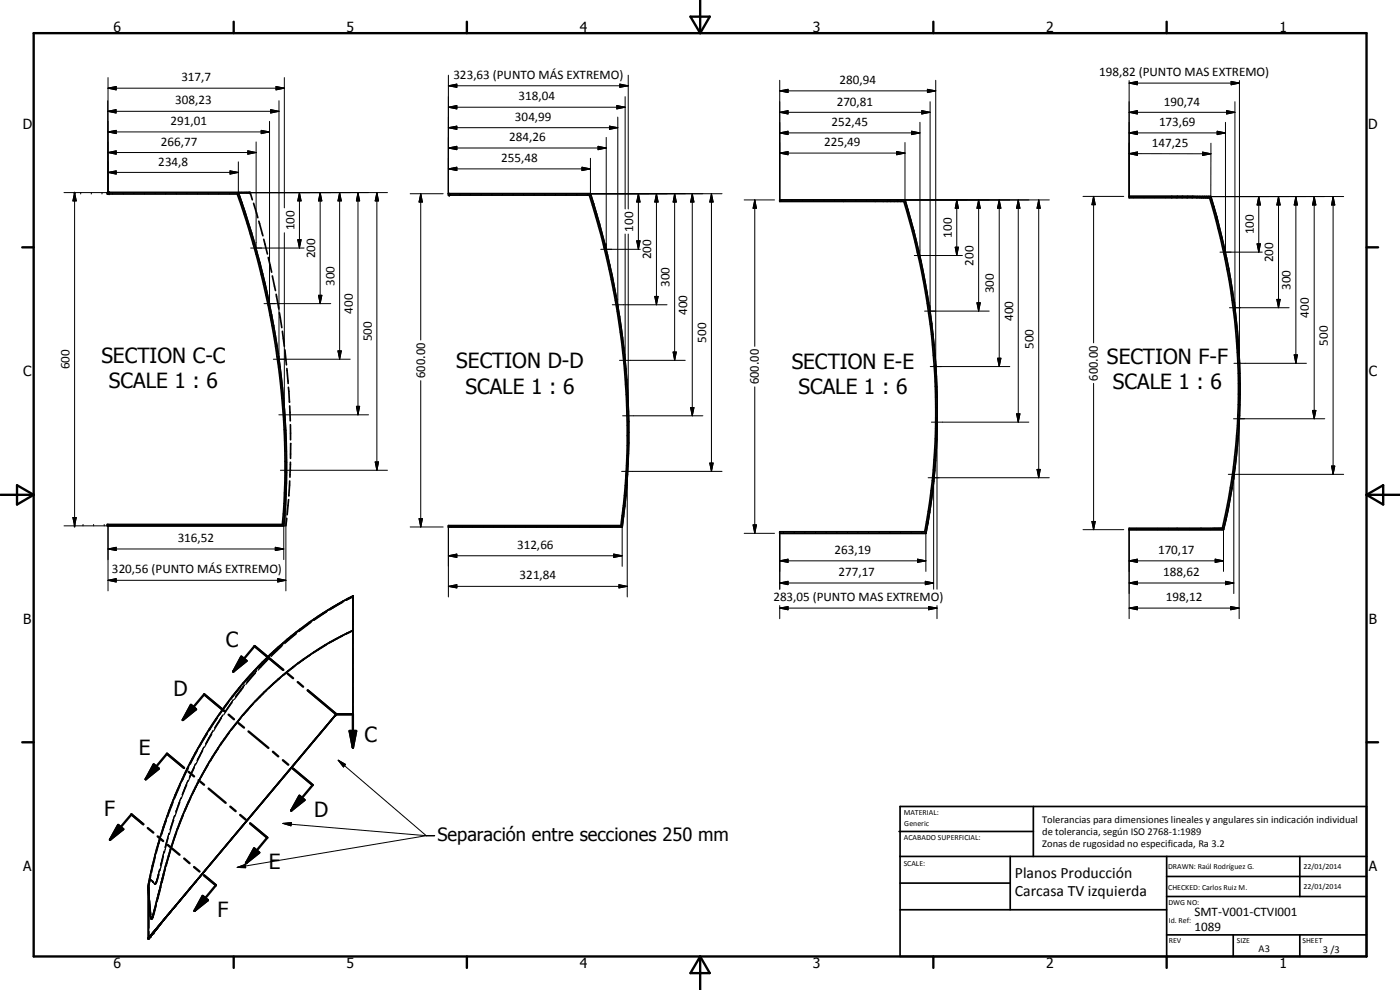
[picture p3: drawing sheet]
<svg xmlns="http://www.w3.org/2000/svg" width="420mm" height="297mm" viewBox="0 0 420 297" stroke-linecap="round" stroke-linejoin="round" font-family="sans-serif">
<g fill="none" stroke="#000" stroke-width=".51">
<path d="M22.4 57.8v.4M32.1 57.8v.4M32.7 57.8v.4M71.5 57.8a248.6 248.6 0 0 1 14.3 90.4l-.6 9.6h-52.9v-.4h52.4a237 237 0 0 0-9.6-87.3l-3.9-11.9h-38.9v-.4h42.8l.6 2.1M134.6 58.1h42.6a228.4 228.4 0 0 1 9.5 100h-52.1v-.4h51.7a225.9 225.9 0 0 0-9.4-99.2h-42.3zM134.8 58.1v.4M234 60h37.6a208.9 208.9 0 0 1 6.3 100h-43.9v-.4h43.5a209.3 209.3 0 0 0-6.2-99.1h-37.3zM338.9 58.9l24.5 .1a190.3 190.3 0 0 1 3.8 99.9h-28.3v-.4h27.9a190.5 190.5 0 0 0-3.8-99.1h-24.1zM76.1 61l1.3 4.3M77.7 66.4l1.2 4.3M79.2 71.8l1.1 4.4M80.5 77.3l1 4.4"/>
<path d="M81.7 82.8l1 4.4M82.9 88.3l.8 4.4M83.9 93.9l.7 4.4M84.7 99.4l.6 4.5M85.5 105l.5 4.5M86.1 110.6l.4 4.5M86.6 116.2l.3 4.5M86.9 121.8l.2 4.5M87.2 138.7l-.2 4.5M87.2 127.4v4.6M87.2 133.1v4.4M22.4 157.4v.4"/>
<path d="M32.1 157.4v.4M86.1 155.5l-.3 2.3M86.6 149.9l-.4 4.5M86.9 144.3l-.2 4.5M105.9 189.1a102.5 102.5 0 0 0-50.2 53.6 185.2 185.2 0 0 0-8.7 27.6l-1.2 4.9a.28 .28 0 0 1-.2 .4 .28 .28 0 0 1-.3-.1l-.8-8.2M98.2 217.6l-4.1 4.8M100.1 215.3l-.8 1M100.4 214.8l-6.3 7.6M100.5 214.8l-26.4 31.4M100.7 214.6l-.1 .1M100.9 214.4l5-.1v-35.4a114 114 0 0 0-51.9 56.3 138.6 138.6 0 0 0-9.5 30.5v15.8M100.9 214.4l-.4 .4"/>
<path d="M100.9 214.3l-.5 .5M94.1 222.4l-40.1 47.8M269.8 249.5h40.3M270.1 242h140v45h-140zM270.1 257h140M303.2 257v16M310.1 242v15M350.1 257v30M390.1 257v12M46 279.9l-.1 .2M46.1 279.7l-.5 .5M46.1 279.6l-.5 .6"/>
<path d="M46.3 279.7l-.1 .1M46.3 279.7h.1M46.7 279.1l-.7 .9M46.7 279.1l-.4 .6M47.7 278l-1 1.1M48.2 277.1l-1.8 2.1M48.2 277.1l-2.1 2.6M48.8 276.3l-.6 .8M48.8 276.4l-.6 .7M49.3 275.7l-2.6 3.4M49.3 275.8l-.5 .6M49.5 275.5l-.3 .5"/>
<path d="M49.9 275.2l-.2 .2M49.9 275.2l-.6 .5M50.1 274.9l-.2 .3M50.1 274.9l-.8 .9M50.2 274.7l-.1 .2M50.5 274.4l-.6 .7M51.1 273.7l-.8 1M51.3 273.5l-.6 .7M51.3 273.4l-1.3 1.5M52.2 272.4l-2.1 2.5M52.2 272.4l-.9 1.1M53.4 271l-2.2 2.5"/>
<path d="M53.4 271l-1.9 2.2M54 270.2l-1.8 2.2M54 270.2l-.6 .8M58.2 265.2l-5.5 6.7M58.2 265.1l-4.2 5.1M59.1 264.1l-.9 1M59.6 263.5l-.5 .6M61 261.8l-1.4 1.7M61.5 261.2l-1.9 2.3M270.1 265h33.1M270.1 273h80M350.1 269h60"/>
<path d="M350.1 263h60M44.6 281.4l-.1 .1M44.8 281.4v.1M44.8 281.1l-.1 .3M44.8 281.1l-.3 .4M44.8 281.4l-.3 .1M44.9 281.3l-.1 .1M44.9 281.1h-.1M45 281.1l-.1 .3M45.1 280.8h.1M45.1 281.1h.1M45.1 280.8l-.2 .3"/>
<path d="M45.3 280.9l-.4 .4M45.5 280.6l-.2 .3M45.6 280.2l-.4 .5M45.6 280.5l-.3 .4M45.6 280.2l-.5 .6M45.8 280.2l-.2 .3M46 280l-.4 .5M46 280h.1M350.1 280.5h60M370.1 280.5v6.5M390.1 280.5v6.5"/>
</g>
<g fill="#000">
<circle cx="22.4" cy="57.8" r=".25"/>
<circle cx="32.4" cy="57.8" r=".25"/>
<circle cx="32.5" cy="57.8" r=".25"/>
<circle cx="32.7" cy="57.8" r=".25"/>
<circle cx="32.7" cy="57.9" r=".25"/>
<circle cx="32.7" cy="58" r=".25"/>
<circle cx="75.1" cy="57.8" r=".25"/>
<circle cx="134.8" cy="58.1" r=".25"/>
<circle cx="134.8" cy="58.2" r=".25"/>
<circle cx="134.8" cy="58.4" r=".25"/>
<circle cx="134.8" cy="58.5" r=".25"/>
<circle cx="134.8" cy="58.3" r=".25"/>
<circle cx="22.4" cy="157.8" r=".25"/>
<circle cx="105.9" cy="178.9" r=".18"/>
<circle cx="105.9" cy="178.9" r=".25"/>
<circle cx="100.7" cy="214.6" r=".25"/>
<circle cx="100.7" cy="214.5" r=".18"/>
<circle cx="50" cy="259.5" r=".18"/>
<circle cx="45.5" cy="261.5" r=".18"/>
<circle cx="45.5" cy="275.6" r=".18"/>
<circle cx="46.1" cy="279.9" r=".25"/>
<circle cx="44.5" cy="281.5" r=".25"/>
<circle cx="44.7" cy="281.5" r=".25"/>
<circle cx="45.2" cy="280.8" r=".25"/>
<circle cx="45.2" cy="281" r=".25"/>
<circle cx="45.2" cy="280.9" r=".25"/>
</g>
<g fill="none" stroke="#000" stroke-width=".35">
<path d="M105.9 178.9l-2 1M105.9 179.3v2.4M80 197.8l-3.3 3.3M80.5 197.8l-3 3.3M80.8 197.2l-3 3.3M84.1 193.9l-3.3 3.1M84.6 193.9l-3.2 3.1M84.9 193.4l-3.3 3.1M87.5 191.1l-2.5 2M88.5 199.9l-3.5 2.8M88.9 190.2l-3.4 2.9M89.1 189.8l-3.4 2.9"/>
<path d="M90.7 188.6l-1.2 .9M93.2 196.6l-3.7 2.6M93.2 186.8l-1.7 1.2M93.4 186.7l-3.6 2.8M93.5 186.4l-3.3 2.6M97.9 193.5l-3.8 2.4M97.9 183.6l-3.8 2.5M98.1 183.6l-3.8 2.5M98.2 183.3l-3.8 2.5M102.9 190.8l-4 2.2M102.9 180.7l-4 2.3M102.9 180.7l-3.9 2.3"/>
<path d="M102.9 180.5l-3.8 2.2M103.9 180.1l2-1-2 1M105.9 189.3l-2 1M105.9 182.8v4.7M105.9 188.6v4.7M105.9 194.5v4.6M63.9 219.3l-2.2 3.9M65.3 215.4l-2.5 3.8M66.5 215.4l-2.3 3.9M66.8 214.6l-2.3 3.8M68.7 210.7l-2.8 3.7M68.8 219.9l-2.6 3.7"/>
<path d="M69.7 210.8l-2.6 3.7M70 210l-2.5 3.7M72.2 206.2l-2.9 3.6M72.3 215.5l-2.8 3.5M73.1 206.2l-2.8 3.6M73.4 205.6l-2.8 3.5M76 201.9l-3.1 3.5M76 211.2l-2.9 3.4M76.7 201.9l-2.9 3.5M77 201.3l-2.9 3.4M80 207.2l-3.2 3.2M84.1 203.4l-3.3 3"/>
<path d="M98.5 217.2l-2.8 3.4M102.6 214.3h-1.7l-1.7 2.1M105.9 200.3v4.7M105.9 206.2v4.6M105.9 212v2.3h-2.2M54.2 235.4l-1.8 4.2M54.3 239.4l-1.5 4.2M56.1 235.5l-1.7 4.1M56.4 234.3l-1.7 4.1M56.6 230.3l-1.9 4.1M57.2 229.2h.1M57.3 239.3l-1.8 4.2"/>
<path d="M58.4 230.3l-1.9 4.1M58.7 229.2l-1.9 4.1M59.3 225.2l-2.1 4M59.8 234.3l-2 4M60.9 225.2l-2.1 4.1M61.2 224.2l-2 4M62.2 220.2l-2.4 4M62.6 229.4l-2.2 3.9M63.6 220.3l-2.2 3.9M65.6 224.5l-2.4 3.9M80.8 238.3l-2.8 3.3M84.3 234.1l-2.8 3.3"/>
<path d="M87.8 229.9l-2.8 3.3M91.4 225.6l-2.9 3.4M94.9 221.4l-2.8 3.4M46.6 257l-1.1 4.5M48.2 251.5l-1.3 4.4M49.1 256.9l-1.1 4.4M49.3 255.4l-1.1 4.3M50 246.1l-1.5 4.3M50.4 244.9v.1M50.5 251.5l-1.2 4.3M50.7 250l-1.1 4.3M51.3 255.1l-1.3 4.4"/>
<path d="M52 240.7l-1.6 4.2M52.1 246l-1.3 4.4M52.4 244.7l-1.4 4.3M53 249.8l-1.4 4.2M54 240.7l-1.5 4.3M55.1 244.5l-1.7 4.2M63.1 259.3l-2.8 3.4M66.7 255.1l-2.9 3.4M70.2 250.9l-2.8 3.4M73.7 246.7l-2.8 3.4M77.2 242.5l-2.7 3.4M44.7 266.9l.2 2"/>
<path d="M44.7 269.4v4M44.7 274.4v4.1M44.7 279.5v2M44.9 270l.4 4.5M45 264.4h.1M45 264.4l-.2 .9-.1 3.1M45.3 262.6l-.4 2.3M45.9 264.8a.66 .66 0 0 0-.3-.6 .66 .66 0 0 0-.7 0l-.2 .6M46.6 265v.1M46.9 271.5l-.9 3.6-.2 .5h-.3M47.7 262.4l-.6 2.3a.45 .45 0 0 1-.3 .5 .45 .45 0 0 1-.5-.2l-.5-.7M47.9 260.8l-1.3 4.2"/>
<path d="M48.3 266.1l-1.1 4.3M48.4 277l-.7 1M49.7 260.6l-1.1 4.4M49.9 275.1l-.8 1M59.6 263.6l-1.4 1.6"/>
</g>
<g fill="none" stroke="#000" stroke-width=".71">
<path d="M10.1 9.9h400v277.1h-400zM70.1 6.5v3.4M140.1 6.5v3.4M207.2 5h5.8l-2.9 4.9zM210.1 0v9.9M280.1 6.5v3.4M350.1 6.5v3.4M6.7 74.2h3.4M410.1 74.2h3.5M.1 148.5h10M5.1 145.6l5 2.9-5 2.9zM410.1 148.5h10"/>
<path d="M410.1 148.5l5-2.9v5.8zM72.4 197l1.6 1.3-4 3.2zM57.3 211.5l1.5 1.3-3.9 3.2zM67.2 213.3l-5.9-5-6.4 7.7M68.6 214.4l1.6 1.4M71.6 217l1.6 1.3M74.6 219.5l5.9 4.9M85 201l-8.6-7.2-6.4 7.7M86.3 202.1l1.7 1.4M89.4 204.6l1.6 1.4M92.4 207.1l8.5 7.2h5v10M104.9 219.3h2l-1 5z"/>
<path d="M6.7 222.7h3.4M46.1 229.4l1.6 1.2-4 3.2zM55.2 230.4l-5.1-4.3-6.4 7.7M56.6 231.6l1.6 1.4M59.6 234.1l1.6 1.4M62.6 236.6l5.1 4.3M81.9 225.6l1.6 1.3M84.9 228.1l1.6 1.3M87.9 230.6l5.9 4.9-6.4 7.7M89.9 238.8l1.5 1.2-4 3.2zM410.1 222.7h3.5M35.5 247.5l1.5 1.3-4 3.2z"/>
<path d="M43 247.3l-3.6-3-6.4 7.7M44.4 248.5l1.6 1.3M47.3 251l1.7 1.3M50.3 253.5l3.6 3M55.3 257.6l1.6 1.4M69.1 242l1.6 1.4M72.1 244.5l1.6 1.4M75.1 247.1l5.1 4.2-6.4 7.7M76.3 254.6l1.5 1.2-4 3.2zM58.2 260.1l1.7 1.4M60.8 268.8l1.6 1.3-4 3.2zM61.2 262.6l3.6 3-6.4 7.7"/>
<path d="M70.1 287v3.4M140.1 287v3.4M210.1 287v10M210.1 287l2.9 5h-5.8zM280.1 287v3.4M350.1 287v3.4"/>
</g>
<g fill="none" stroke="#000" stroke-width=".3">
<path d="M32.3 33.4l2.5-.5v1zM32.3 33.4h51.4M32.3 30.2v27.6M32.4 26.5l2.5-.5v1zM32.4 39.6l2.5-.5v1zM32.4 26.5h52.9M32.4 23.3v34.5M32.4 39.6h48.5M78.4 39.1l2.5 .5-2.5 .5zM80.9 36.4v56.4M81.2 32.9l2.5 .5-2.5 .5zM82.8 26l2.5 .5-2.5 .5z"/>
<path d="M83.7 30.2v79.2M85.3 23.3v39.1M134.6 25.7l2.5-.5v1zM134.6 32.2l2.5-.5v1zM134.6 38.3l2.5-.5v1zM134.6 25.7h53.9M134.6 22.6v35.5M134.6 32.2h53M134.6 38.3h50.8M182.9 37.8l2.5 .5-2.5 .5zM185.1 31.7l2.5 .5-2.5 .5zM185.4 35.1v58"/>
<path d="M186 25.2l2.5 .5-2.5 .5zM187.6 29v33.7M188.5 22.6v40.1M234 27.3l2.5-.5v1zM234 33.7l2.5-.5v1zM234 39.9l2.5-.5v1zM234 24.1v35.9M234 27.3h46.8M234 33.7h45.1M234 39.9h42.1M273.6 39.4l2.5 .5-2.5 .5zM276.1 36.7v41.7"/>
<path d="M276.6 33.2l2.5 .5-2.5 .5zM278.3 26.8l2.5 .5-2.5 .5zM279.1 30.5v64.5M280.8 24.1v87.6M338.9 24.9l2.4-.5v1zM338.9 33.7l2.4-.5v1zM338.9 39.9l2.4-.5v1zM338.9 33.7h31.7M338.9 39.9h28.9M338.9 24.9h33.1M338.9 24.2v34.7M365.3 39.4l2.5 .5-2.5 .5z"/>
<path d="M367.8 36.7v40.6M368.1 33.2l2.5 .5-2.5 .5zM369.5 24.4l2.5 .5-2.5 .5zM370.6 30.5v63.5M372 24.2v86.5M19.2 57.8h13.1M22.4 57.8l.5 2.5h-1zM22.4 57.8v100M24.2 57.8v.4M27.5 57.8l-.1 .4M30.6 57.8v.4M32.4 57.8l-.1 .4"/>
<path d="M32.4 45.8l2.5-.5v1zM32.4 51.7l2.5-.4v.9zM32.4 45.8h44.5M32.4 51.7h39.1M33.8 57.8v.4M37 57.8v.4M40.2 57.8v.4M43.4 57.8l-.1 .4M46.6 57.8l-.1 .4M49.7 57.8v.4M52.9 57.8v.4M56.1 57.8v.4"/>
<path d="M59.3 57.8v.4M62.5 57.8v.4M65.7 57.8l-.1 .4M68.9 57.8v.4M69 51.3l2.5 .4-2.5 .5zM71.5 48.6v9.2h44.8M72 59l-.1 1.1M74.4 45.3l2.5 .5-2.5 .5zM76.9 42.6v33.5M89.9 57.8l.5 2.5h-1zM89.9 57.8v16.6M96.1 57.8l.5 2.5h-1z"/>
<path d="M96.1 57.8v33.3M101.9 57.8l.5 2.5h-1zM101.9 57.8v50M107.4 57.8l.5 2.5h-.9zM107.4 57.8v66.7M113.1 57.8l.5 2.5h-1zM113.1 57.8v83.3M123.1 58.1h9.9M126.3 58.1l.5 2.5h-1zM126.3 58.1v43.9M134.6 44.4l2.5-.5v1zM134.6 50.7l2.5-.5v1z"/>
<path d="M134.6 44.4h47.3M134.6 50.7h42.6M134.9 58.1l-.1 .4M138 58.1v.4M141.3 58.1l-.1 .4M144.4 58.1v.4M147.6 58.1v.4M150.8 58.1v.4M154 58.1v.4M157.2 58.1l-.1 .4M160.3 58.1v.4M163.5 58.1v.4"/>
<path d="M166.7 58.1v.4M169.9 58.1v.4M173.1 58.1l-.1 .4M174.7 50.2l2.5 .5-2.5 .5zM176.3 58.1v.4M177.2 47.5v10.6h39.5M179.5 43.9l2.4 .5-2.4 .5zM181.9 41.2v35.3M191.6 58.1l.5 2.5h-1zM191.6 58.1v16.7M197 58.1l.5 2.5h-1zM197 58.1v33.3"/>
<path d="M202.5 58.1l.5 2.5h-1zM202.5 58.1v50M207.8 58.1l.5 2.5h-1zM207.8 58.1v66.7M213.5 58.1l.5 2.5h-1zM213.5 58.1v83.3M223.3 60h9.1M226.5 60l.5 2.5h-1zM226.5 60v43.9M234 45.9l2.5-.4v.9zM234 45.9h37.6M234.5 60v.5"/>
<path d="M237.7 60v.5M240.9 60v.5M244.1 60l-.1 .5M247.3 60v.5M250.5 60l-.1 .5M253.6 60v.5M256.9 60l-.1 .5M260 60v.5M263.2 60v.5M266.4 60v.5M269.1 45.5l2.5 .4-2.5 .5zM269.6 60v.5"/>
<path d="M271.6 42.8v17.2h43.3M287.1 60l.5 2.5h-.9zM287.1 60v16.7M293.7 60l.5 2.5h-1zM293.7 60v33.3M299.9 60l.5 2.5h-1zM299.9 60v50M305.6 60l.5 2.5h-1zM305.6 60v66.7M311.7 60l.5 2.5h-1zM311.7 60v83.3M325 58.9h12.3"/>
<path d="M328.2 58.9l.5 2.5h-1zM328.2 58.9v44M338.9 46.1l2.5-.5v1zM338.9 46.1h24.5M340.2 58.9v.5M343.4 58.9v.5M346.6 58.9v.5M349.8 58.9l-.1 .5M353 58.9v.5M356.1 58.9v.5M359.4 59l-.1 .4M360.9 45.6l2.5 .5-2.5 .6z"/>
<path d="M362.5 59v.4M363.4 43v16h39.9M377.8 59l.5 2.5h-1zM377.8 59v16.6M383.7 59l.5 2.5h-1zM383.7 59v33.3M388.9 59l.5 2.5h-1zM388.9 59v50M394.4 59l.5 2.5h-1zM394.4 59v66.6M400.1 59l.5 2.5h-1zM400.1 59v83.3"/>
<path d="M74.5 66.6l-.1 1.1M75.2 74.4h16.1M76.9 74.9l-.1 1.3M85.3 69.8v56.3M89.4 71.9h1l-.5 2.5zM179 64l-.2 1.2M180.3 74.8h11.8M181.4 72.8l-.1 1.2M187.6 70.2v39.6M188.5 70.2v56.2M191.1 72.3h1l-.5 2.5zM272.5 63.1l-.1 1.2"/>
<path d="M274.4 76.7h14.4M274.9 72l-.1 1.4M286.7 74.2h.9l-.5 2.5zM365.2 65.2l-.1 1.3M366.1 75.6h12.7M367.5 74.8l-.1 1.6M377.3 73.2h1l-.5 2.4zM79.2 91.1h20.1M79.3 84.2l-.1 1.3M81.5 94.7l-.1 1.5M95.6 88.6h1l-.5 2.5zM183.7 82.7l-.2 1.5"/>
<path d="M183.8 91.4h16.4M185.8 94.4l-.1 1.7M196.5 88.9h1l-.5 2.5zM277.2 82.3l-.2 1.6M277.5 93.3h19.4M279.3 94.7l-.2 1.9M293.2 90.8h1l-.5 2.5zM369 92.3h17.9M369.7 86.4l-.2 1.9M383.2 89.8h1l-.5 2.5zM82 107.8h23.1M83.6 107.1l-.2 1.9"/>
<path d="M101.4 105.3h1l-.5 2.5zM126.3 114.2v43.9M185.9 108.1h19.7M187.7 109.1l-.2 2.4M202 105.6h1l-.5 2.5zM226.5 116.1v43.9M279.2 110h23.9M280.9 111.6l-.2 3.1M299.4 107.5h1l-.5 2.5zM328.2 115v43.9M370.3 109h21.8M371.5 101.8l-.2 2.8"/>
<path d="M388.4 106.5h1l-.5 2.5zM83.7 124.5h26.9M85.4 123.1l-.3 2.8M85.8 139.4v37.9M107 121.9h.9l-.5 2.6zM112.6 138.6h1l-.5 2.5zM186.8 124.8h24.1M188.2 139.8v39.3M188.6 134.2l-.8 9.3M207.3 122.3h1l-.5 2.5zM213 138.9h1l-.5 2.5zM279.5 126.7h29.3"/>
<path d="M281.2 125v51.8M305.1 124.2h1l-.5 2.5zM370.2 125.6h27.4M371.9 124v61.6M393.9 123.1h1l-.5 2.5zM399.6 139.8h1l-.5 2.5zM19.2 157.8h13.2v19.5M21.9 155.3h1l-.5 2.5zM24.9 157.4v.4M28.1 157.4v.4M31.3 157.4v.4M32.4 157.4l-.1 .4"/>
<path d="M34.5 157.4l-.1 .4M37.7 157.4l-.1 .4M40.8 157.4v.4M44 157.4v.4M47.2 157.4v.4M50.4 157.4v.4M53.6 157.4l-.1 .4M56.8 157.4v.4M60 157.4l-.1 .4M63.1 157.4v.4M66.4 157.4l-.1 .4M69.5 157.4v.4"/>
<path d="M72.7 157.4v.4M75.9 157.4v.4M79.1 157.4v.4M82.3 157.4l-.1 .4M84.1 141.1h32.2M85.2 157.8v10.1M123.1 158.1h9.9M125.8 155.6h1l-.5 2.5zM134.6 158.1v21M135.5 157.7v.4M138.7 157.7v.4M141.9 157.7v.4"/>
<path d="M145.1 157.7v.4M148.3 157.7l-.1 .4M151.5 157.7l-.1 .4M154.6 157.7v.4M157.8 157.7v.4M161 157.7v.4M164.2 157.7v.4M167.4 157.7v.4M170.6 157.7l-.1 .4M173.8 157.7v.4M177 157.7l-.1 .4M180.2 157.7l-.1 .4"/>
<path d="M183.3 157.7v.4M186.6 141.4h30.1M186.7 158.1v11.8M187 152.2l-.5 5.9M226 157.5h1l-.5 2.5zM235.2 159.6v.4M238.4 159.6l-.1 .4M241.6 159.6l-.1 .4M244.8 159.6l-.1 .4M247.9 159.6v.4M251.2 159.6l-.1 .4M254.3 159.6v.4"/>
<path d="M257.5 159.6v.4M260.7 159.6v.4M263.9 159.6v.4M267.1 159.6l-.1 .4M270.3 159.6l-.1 .4M273.5 159.6l-.1 .4M276.6 159.6v.4M278.5 143.3h36.4M280.2 141.6v35.2M311.2 140.8h1l-.5 2.5zM325 158.9h12.3M327.7 156.5h1l-.5 2.4z"/>
<path d="M338.9 158.9v26.7M341.1 158.5l-.1 .4M344.2 158.5v.4M347.4 158.5v.4M350.6 158.5v.4M353.8 158.5v.4M357 158.5l-.1 .4M360.2 158.5v.4M363.4 158.5l-.1 .4M366.6 158.5v.4M367.2 158.9v12.5M368.6 142.3h34.7"/>
<path d="M370.3 140.6v37.5M32.4 174.1l2.5-.5v1zM32.4 164.7l2.5-.5v1zM32.4 174.1h53.4M32.4 164.7h52.8M82.6 164.2l2.6 .5-2.6 .5zM83.3 173.6l2.5 .5-2.5 .5zM134.6 175.9l2.5-.5v1zM134.6 166.8l2.5-.6v1.1zM134.6 175.9h53.6M134.6 166.8h52.1M184.2 166.2l2.5 .6-2.5 .5z"/>
<path d="M185.7 175.4l2.5 .5-2.5 .5zM223.3 160h9.1M234 174.9l2.5-.5v1zM234 168.3l2.5-.5v.9zM234 174.9h46.2M234 160v16.8M234 168.3h43.9M275.4 167.8l2.5 .5-2.5 .4zM277.7 174.4l2.5 .5-2.5 .5zM277.9 160v11.4M338.9 174.9l2.4-.5v1zM338.9 168.3l2.4-.5v.9z"/>
<path d="M338.9 174.9h31.4M338.9 168.3h28.3M364.7 167.8l2.5 .5-2.5 .4zM367.8 174.4l2.5 .5-2.5 .5zM234 182.5l2.5-.5v1zM234 181.7v3.9M234 182.5h47.2M278.7 182l2.5 .5-2.5 .5zM281.2 181.7v3.9M338.9 182.5l2.4-.5v1zM338.9 182.5h33M369.3 182l2.6 .5-2.6 .5z"/>
<path d="M100.9 214.3h5M101.5 228.1l2.2 1.3-.6 .7zM101.5 228.1l26.4 22.6M84.9 247.1l2.5-.3-.1 1zM84.9 247.1l43 3.6M127.9 250.7l-56.7 9.6M127.9 250.7h2.6M71.2 260.3l2.4-.9 .1 .9z"/>
</g>
<g fill="#000">
<path d="M32.3 33.4l2.5-.5v1zM32.4 26.5l2.5-.5v1zM32.4 39.6l2.5-.5v1zM81.2 32.9l2.5 .5-2.5 .5zM82.8 26l2.5 .5-2.5 .5zM134.6 25.7l2.5-.5v1zM134.6 32.2l2.5-.5v1zM134.6 38.3l2.5-.5v1zM182.9 37.8l2.5 .5-2.5 .5zM185.1 31.7l2.5 .5-2.5 .5zM186 25.2l2.5 .5-2.5 .5zM234 27.3l2.5-.5v1z"/>
<path d="M234 33.7l2.5-.5v1zM234 39.9l2.5-.5v1zM276.6 33.2l2.5 .5-2.5 .5zM278.3 26.8l2.5 .5-2.5 .5zM338.9 24.9l2.4-.5v1zM338.9 33.7l2.4-.5v1zM338.9 39.9l2.4-.5v1zM368.1 33.2l2.5 .5-2.5 .5zM369.5 24.4l2.5 .5-2.5 .5zM32.4 45.8l2.5-.5v1zM32.4 51.7l2.5-.4v.9zM69 51.3l2.5 .4-2.5 .5z"/>
<path d="M74.4 45.3l2.5 .5-2.5 .5zM78.4 39.1l2.5 .5-2.5 .5zM134.6 44.4l2.5-.5v1zM134.6 50.7l2.5-.5v1zM174.7 50.2l2.5 .5-2.5 .5zM179.5 43.9l2.4 .5-2.4 .5zM234 45.9l2.5-.4v.9zM269.1 45.5l2.5 .4-2.5 .5zM273.6 39.4l2.5 .5-2.5 .5zM338.9 46.1l2.5-.5v1zM360.9 45.6l2.5 .5-2.5 .6zM365.3 39.4l2.5 .5-2.5 .5z"/>
<path d="M22.4 57.8l.5 2.5h-1zM89.4 71.9h1l-.5 2.5zM89.9 57.8l.5 2.5h-1zM96.1 57.8l.5 2.5h-1zM101.9 57.8l.5 2.5h-1zM107.4 57.8l.5 2.5h-.9zM113.1 57.8l.5 2.5h-1zM126.3 58.1l.5 2.5h-1zM191.1 72.3h1l-.5 2.5zM191.6 58.1l.5 2.5h-1zM197 58.1l.5 2.5h-1zM202.5 58.1l.5 2.5h-1z"/>
<path d="M207.8 58.1l.5 2.5h-1zM213.5 58.1l.5 2.5h-1zM226.5 60l.5 2.5h-1zM286.7 74.2h.9l-.5 2.5zM287.1 60l.5 2.5h-.9zM293.7 60l.5 2.5h-1zM299.9 60l.5 2.5h-1zM305.6 60l.5 2.5h-1zM311.7 60l.5 2.5h-1zM328.2 58.9l.5 2.5h-1zM377.3 73.2h1l-.5 2.4zM377.8 59l.5 2.5h-1z"/>
<path d="M383.7 59l.5 2.5h-1zM388.9 59l.5 2.5h-1zM394.4 59l.5 2.5h-1zM400.1 59l.5 2.5h-1zM95.6 88.6h1l-.5 2.5zM196.5 88.9h1l-.5 2.5zM293.2 90.8h1l-.5 2.5zM383.2 89.8h1l-.5 2.5zM101.4 105.3h1l-.5 2.5zM202 105.6h1l-.5 2.5zM299.4 107.5h1l-.5 2.5zM388.4 106.5h1l-.5 2.5z"/>
<path d="M107 121.9h.9l-.5 2.6zM112.6 138.6h1l-.5 2.5zM207.3 122.3h1l-.5 2.5zM213 138.9h1l-.5 2.5zM305.1 124.2h1l-.5 2.5zM393.9 123.1h1l-.5 2.5zM399.6 139.8h1l-.5 2.5zM21.9 155.3h1l-.5 2.5zM125.8 155.6h1l-.5 2.5zM226 157.5h1l-.5 2.5zM311.2 140.8h1l-.5 2.5zM327.7 156.5h1l-.5 2.4z"/>
<path d="M32.4 174.1l2.5-.5v1zM32.4 164.7l2.5-.5v1zM82.6 164.2l2.6 .5-2.6 .5zM83.3 173.6l2.5 .5-2.5 .5zM134.6 175.9l2.5-.5v1zM134.6 166.8l2.5-.6v1.1zM184.2 166.2l2.5 .6-2.5 .5zM185.7 175.4l2.5 .5-2.5 .5zM234 174.9l2.5-.5v1zM234 168.3l2.5-.5v.9zM275.4 167.8l2.5 .5-2.5 .4zM277.7 174.4l2.5 .5-2.5 .5z"/>
<path d="M338.9 174.9l2.4-.5v1zM338.9 168.3l2.4-.5v.9zM364.7 167.8l2.5 .5-2.5 .4zM367.8 174.4l2.5 .5-2.5 .5zM72.4 197l1.6 1.3-4 3.2zM234 182.5l2.5-.5v1zM278.7 182l2.5 .5-2.5 .5zM338.9 182.5l2.4-.5v1zM369.3 182l2.6 .5-2.6 .5zM57.3 211.5l1.5 1.3-3.9 3.2zM104.9 219.3h2l-1 5zM46.1 229.4l1.6 1.2-4 3.2z"/>
<path d="M89.9 238.8l1.5 1.2-4 3.2zM101.5 228.1l2.2 1.3-.6 .7zM35.5 247.5l1.5 1.3-4 3.2zM71.2 260.3l2.4-.9 .1 .9zM76.3 254.6l1.5 1.2-4 3.2zM84.9 247.1l2.5-.3-.1 1zM60.8 268.8l1.6 1.3-4 3.2z"/>
</g>
<g font-size="6.3">
<text x="30.4" y="108.9">SECTION C-C</text>
<text x="136.9" y="110.5">SECTION D-D</text>
<text x="237.6" y="110.8">SECTION E-E</text>
<text x="332.2" y="109.2">SECTION F-F</text>
<text x="32.7" y="116.4">SCALE 1 : 6</text>
<text x="139.7" y="118.1">SCALE 1 : 6</text>
<text x="239.6" y="118.3">SCALE 1 : 6</text>
<text x="334" y="116.7">SCALE 1 : 6</text>
<text x="67.8" y="194.2">C</text>
<text x="52.1" y="208.8">D</text>
<text x="41.7" y="226.6">E</text>
<text x="109.4" y="222.5">C</text>
<text x="31.2" y="244.8">F</text>
<text x="94.3" y="245.1">D</text>
<text x="80.7" y="260.9">E</text>
<text x="65.3" y="275.1">F</text>
</g>
<text font-size="5.5" x="131.3" y="252.4">Separación entre secciones 250 mm</text>
<g font-size="4.7">
<text x="304.6" y="263.5">Planos Producción</text>
<text x="304.6" y="268.9">Carcasa TV izquierda</text>
</g>
<g font-size="4.2">
<text x="34" y="9.6">6</text>
<text x="104" y="9.6">5</text>
<text x="174" y="9.6">4</text>
<text x="244" y="9.6">3</text>
<text x="314" y="9.6">2</text>
<text x="384" y="9.6">1</text>
<text x="6.8" y="38.7">D</text>
<text x="410.6" y="38.7">D</text>
<text x="7" y="112.9">C</text>
<text x="410.8" y="112.9">C</text>
<text x="7" y="187.1">B</text>
<text x="410.8" y="187.1">B</text>
<text x="7" y="261.4">A</text>
<text x="410.8" y="261.4">A</text>
<text x="34" y="290.4">6</text>
<text x="104" y="290.4">5</text>
<text x="174" y="290.4">4</text>
<text x="244" y="290.4">3</text>
<text x="314" y="290.4">2</text>
<text x="384" y="290.4">1</text>
</g>
<g font-size="3.9">
<text x="136.1" y="23.6">323,63 (PUNTO MÁS EXTREMO)</text>
<text x="329.9" y="22.8">198,82 (PUNTO MAS EXTREMO)</text>
<text x="54.4" y="24.4">317,7</text>
<text x="252" y="25.2">280,94</text>
<text x="52.6" y="31.3">308,23</text>
<text x="155.6" y="30.1">318,04</text>
<text x="251.1" y="31.7">270,81</text>
<text x="349.2" y="31.7">190,74</text>
<text x="51.2" y="37.5">291,01</text>
<text x="154.5" y="36.3">304,99</text>
<text x="249.6" y="37.8">252,45</text>
<text x="347.8" y="37.8">173,69</text>
<text x="48.2" y="43.7">266,77</text>
<text x="152.9" y="42.3">284,26</text>
<text x="247.3" y="43.9">225,49</text>
<text x="345.7" y="44.1">147,25</text>
<text x="47.5" y="49.7">234,8</text>
<text x="150.4" y="48.6">255,48</text>
<text x="88.3" y="69.1" transform="rotate(-90 88.3 69.1)">100</text>
<text x="190.1" y="69.5" transform="rotate(-90 190.1 69.5)">100</text>
<text x="285.6" y="71.3" transform="rotate(-90 285.6 71.3)">100</text>
<text x="376.2" y="70.4" transform="rotate(-90 376.2 70.4)">100</text>
<text x="94.6" y="77.5" transform="rotate(-90 94.6 77.5)">200</text>
<text x="195.4" y="77.8" transform="rotate(-90 195.4 77.8)">200</text>
<text x="292.1" y="79.7" transform="rotate(-90 292.1 79.7)">200</text>
<text x="382.1" y="78.7" transform="rotate(-90 382.1 78.7)">200</text>
<text x="100.4" y="85.8" transform="rotate(-90 100.4 85.8)">300</text>
<text x="200.9" y="86.1" transform="rotate(-90 200.9 86.1)">300</text>
<text x="298.3" y="88.1" transform="rotate(-90 298.3 88.1)">300</text>
<text x="387.3" y="87" transform="rotate(-90 387.3 87)">300</text>
<text x="105.9" y="94.1" transform="rotate(-90 105.9 94.1)">400</text>
<text x="206.2" y="94.4" transform="rotate(-90 206.2 94.4)">400</text>
<text x="392.8" y="95.3" transform="rotate(-90 392.8 95.3)">400</text>
<text x="304" y="96.4" transform="rotate(-90 304 96.4)">400</text>
<text x="111.6" y="102.4" transform="rotate(-90 111.6 102.4)">500</text>
<text x="212" y="102.8" transform="rotate(-90 212 102.8)">500</text>
<text x="310.2" y="104.7" transform="rotate(-90 310.2 104.7)">500</text>
<text x="398.5" y="103.7" transform="rotate(-90 398.5 103.7)">500</text>
<text x="20.9" y="110.8" transform="rotate(-90 20.9 110.8)">600</text>
<text x="53.3" y="162.6">316,52</text>
<text x="155.2" y="164.7">312,66</text>
<text x="250.5" y="166.2">263,19</text>
<text x="347.5" y="166.2">170,17</text>
<text x="33.6" y="171.9">320,56 (PUNTO MÁS EXTREMO)</text>
<text x="155.9" y="173.9">321,84</text>
<text x="251.7" y="172.8">277,17</text>
<text x="349.1" y="172.8">188,62</text>
<text x="232.1" y="180.3">283,05 (PUNTO MAS EXTREMO)</text>
<text x="349.9" y="180.4">198,12</text>
<text x="358.5" y="275">SMT-V001-CTVI001</text>
<text x="358.5" y="279.4">1089</text>
</g>
<g font-size="3.5">
<text x="127.6" y="113.5" transform="rotate(-90 127.6 113.5)">600.00</text>
<text x="227.8" y="115.3" transform="rotate(-90 227.8 115.3)">600.00</text>
<text x="329.4" y="114.3" transform="rotate(-90 329.4 114.3)">600.00</text>
</g>
<g font-size="3.1">
<text x="312.7" y="246.8">Tolerancias para dimensiones lineales y angulares sin indicación individual</text>
<text x="312.7" y="250.4">de tolerancia, según ISO 2768-1:1989</text>
<text x="312.7" y="254">Zonas de rugosidad no especificada, Ra 3.2</text>
<text x="377.7" y="285.6">A3</text>
<text x="397" y="285.9">3 /3</text>
</g>
<g font-size="2.4">
<text x="271.2" y="244.4">MATERIAL:</text>
<text x="271.3" y="252">ACABADO SUPERFICIAL:</text>
<text x="271.4" y="247.9">Generic</text>
<text x="271.2" y="259.7">SCALE:</text>
<text x="350.6" y="260.8">DRAWN: Raúl Rodríguez G.</text>
<text x="391.2" y="260.6">22/01/2014</text>
<text x="350.6" y="267">CHECKED: Carlos Ruiz M.</text>
<text x="391.2" y="266.7">22/01/2014</text>
<text x="350.6" y="271.4">DWG NO:</text>
<text x="350.8" y="276.9">Id. Ref:</text>
<text x="350.8" y="282.8">REV</text>
<text x="371.2" y="282.9">SIZE</text>
<text x="390.9" y="282.9">SHEET</text>
</g>
</svg>
